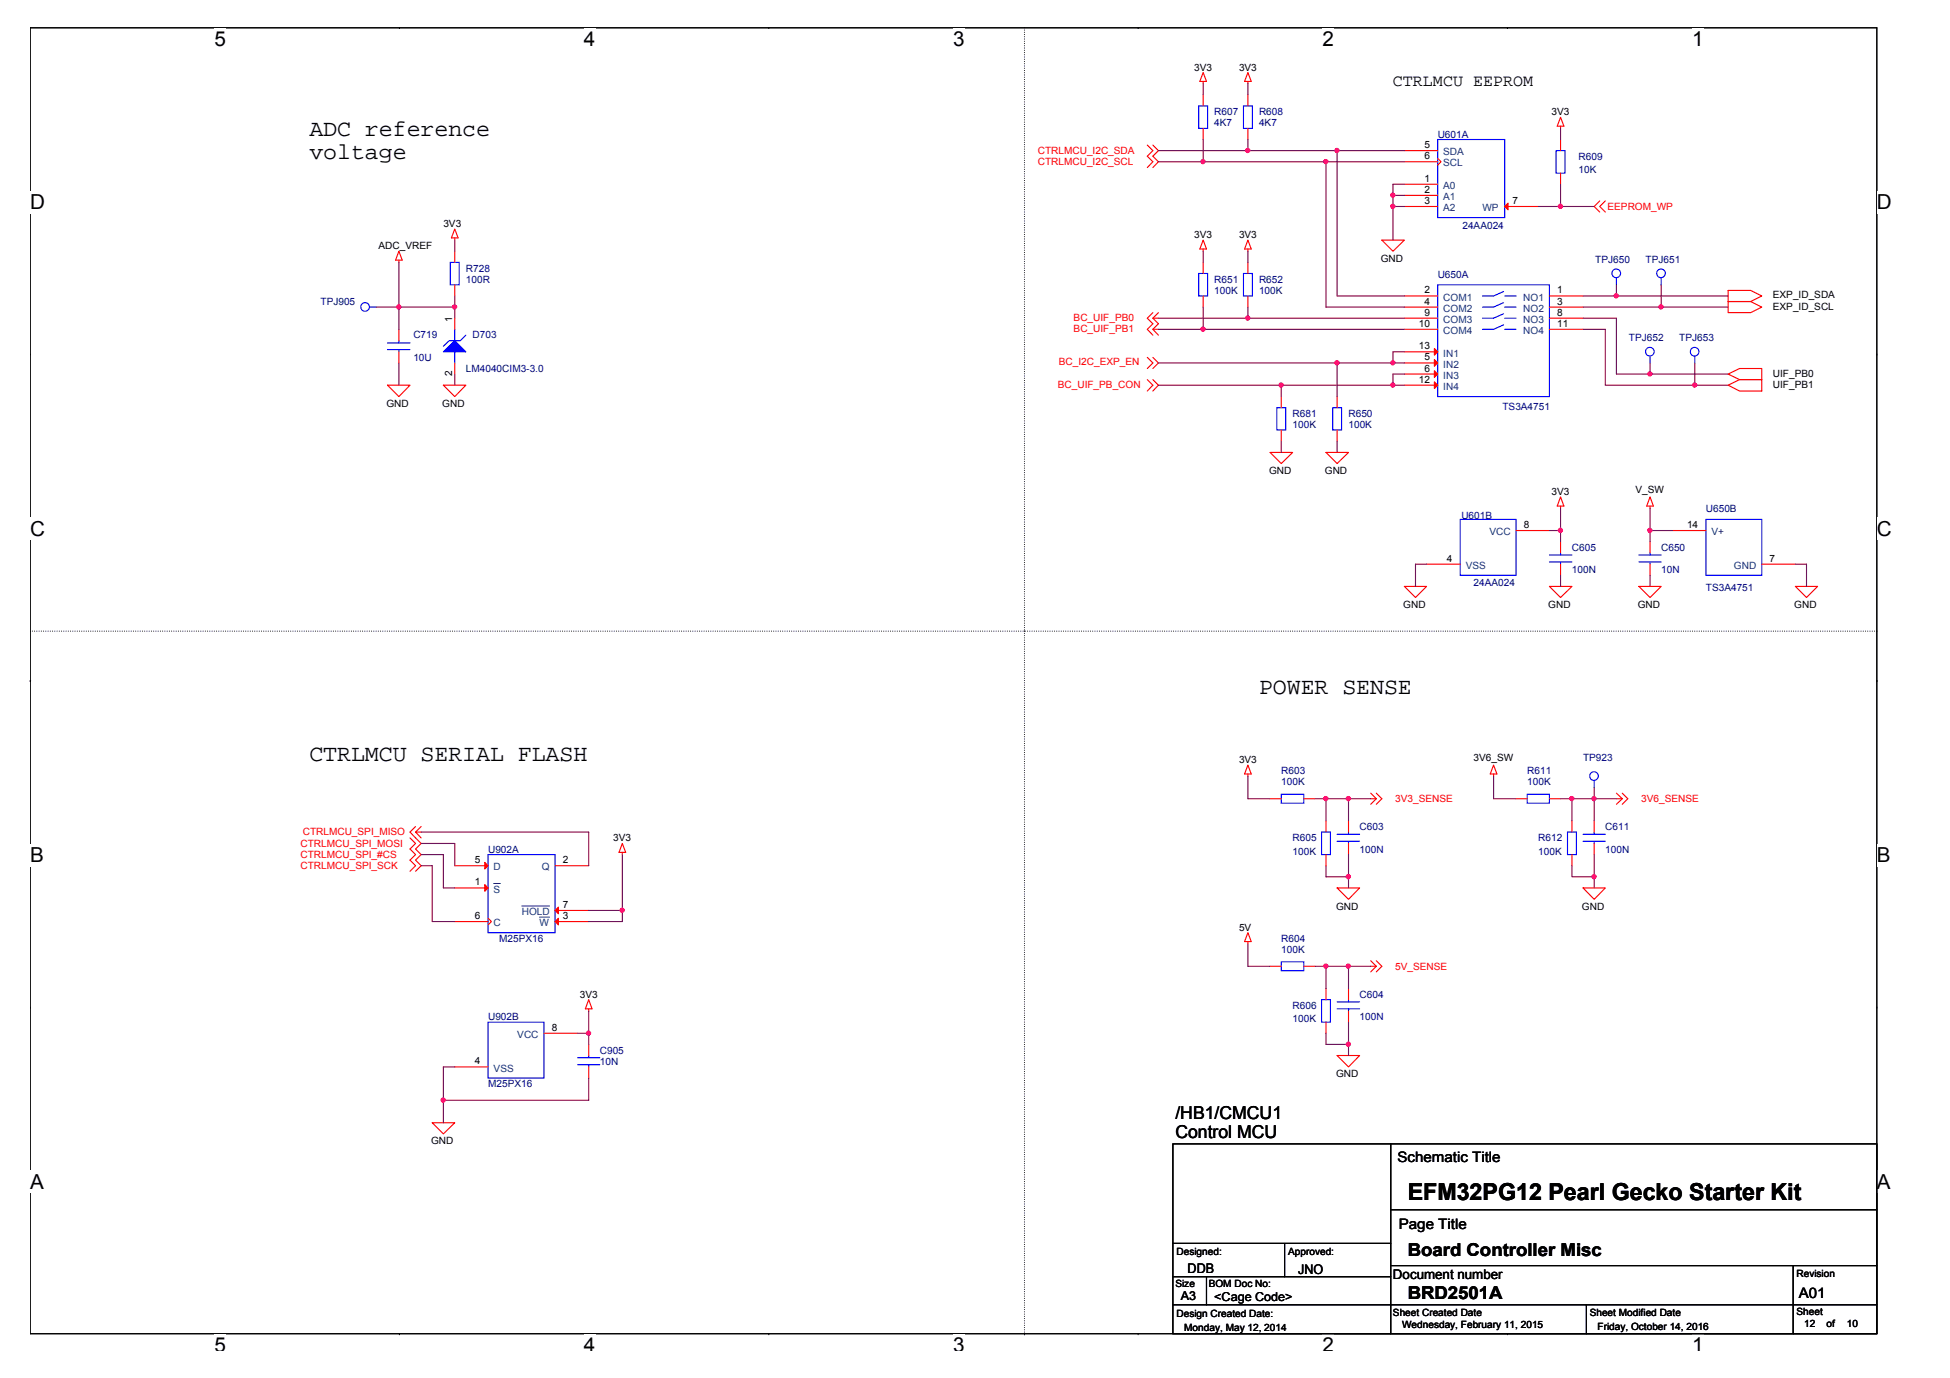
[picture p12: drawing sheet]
<svg xmlns="http://www.w3.org/2000/svg" width="297mm" height="210mm" viewBox="0 0 297 210" stroke-linecap="round" stroke-linejoin="round" font-family="sans-serif">
<path d="M4.6 4.2h281.3v199h-281.3z" fill="none" stroke="#000" stroke-width=".17"/>
<g fill="#fff">
<path d="M32.7 4.2h1.7v3.5h-1.7z"/>
<path d="M32.7 203.2h1.7v2.5h-1.7z"/>
</g>
<path d="M60.8 4.2h.1M60.8 203.2h.1" fill="none" stroke="#000" stroke-width=".17"/>
<g fill="#fff">
<path d="M89 4.2h1.7v3.5h-1.7z"/>
<path d="M89 203.2h1.7v2.5h-1.7z"/>
</g>
<path d="M117.1 4.2h.1M117.1 203.2h.1" fill="none" stroke="#000" stroke-width=".17"/>
<g fill="#fff">
<path d="M145.2 4.2h1.8v3.5h-1.8z"/>
<path d="M145.2 203.2h1.8v2.5h-1.8z"/>
</g>
<path d="M173.4 4.2h.1M173.4 203.2h.1" fill="none" stroke="#000" stroke-width=".17"/>
<g fill="#fff">
<path d="M201.5 4.2h1.7v3.5h-1.7z"/>
<path d="M201.5 203.2h1.7v2.5h-1.7z"/>
</g>
<path d="M229.6 4.2h.1M229.6 203.2h.1" fill="none" stroke="#000" stroke-width=".17"/>
<g fill="#fff">
<path d="M257.7 4.2h1.8v3.5h-1.8z"/>
<path d="M257.7 203.2h1.8v2.5h-1.8z"/>
<path d="M4.6 29.1h2.2v3.5h-2.2z"/>
<path d="M285.9 29.1h2.2v3.5h-2.2z"/>
<path d="M4.6 78.8h2.2v3.5h-2.2z"/>
<path d="M285.9 78.8h2.2v3.5h-2.2z"/>
</g>
<path d="M4.6 53.9h.1M285.9 53.9h.1" fill="none" stroke="#000" stroke-width=".17"/>
<g fill="#fff">
<path d="M4.6 128.5h2.1v3.5h-2.1z"/>
<path d="M285.9 128.5h2.1v3.5h-2.1z"/>
</g>
<path d="M4.6 103.7h.1M285.9 103.7h.1" fill="none" stroke="#000" stroke-width=".17"/>
<path d="M4.6 103.7h.1M285.9 103.7h.1" fill="none" stroke="#000" stroke-width=".15"/>
<g fill="#fff">
<path d="M4.6 178.3h2.1v3.4h-2.1z"/>
<path d="M285.9 178.3h2.1v3.4h-2.1z"/>
</g>
<g fill="none" stroke="#000" stroke-width=".17">
<path d="M4.6 153.4h.1M285.9 153.4h.1M178.7 174.2h107.2v29h-107.2zM211.9 174.2v29M178.7 194.5h33.2M178.7 189.4h33.2M178.7 198.8h107.2M183.8 194.5v4.3M195.7 189.4v5.1M211.9 184.3h74M211.9 192.8h74M241.7 198.8v4.4"/>
<path d="M273.1 192.8v10.4"/>
</g>
<path d="M156.1 4.2v91.9M4.6 96.1h281.3M156.1 96.1h.1M156.1 96.1v107.2M285.9 96.1h.1M156.1 203.3h.1" fill="none" stroke="#000" stroke-width=".17" stroke-dasharray="0 .3"/>
<g fill="none" stroke="#f00" stroke-width=".17">
<path d="M183.3 11l.5 1.4h-1zM183.3 12.4v.3M190.1 12.4v.3M190.1 11l.5 1.4h-1zM237.7 19.2v.4M237.7 17.9l.5 1.3h-1zM60.8 38.3l.5 1.3h-1zM60.8 39.6v.4M69.3 34.9l.5 1.3h-1zM69.3 36.2v.4M174.8 22.1l.8 .8-.8 .9 .8 .8-.8 .9M175.6 22.1l.9 .8-.9 .9 .9 .8-.9 .9"/>
<path d="M183.3 36.6l.5 1.3h-1zM183.3 37.9v.4M190.1 37.9v.4M190.1 36.6l.5 1.3h-1zM210.5 36.6h3.4l-1.7 1.7zM237.7 26.4v1.7M237.7 21.3v1.6M243.7 30.6l-.9 .9 .9 .8M244.5 30.6l-.8 .9 .8 .8M59 58.7h3.5l-1.7 1.7zM67.5 58.7h3.5l-1.7 1.7zM174.8 54.4l.8 .9-.8 .8"/>
<path d="M174.8 57.8l.8 .9-.8 .9M175.6 48.5l.9 .8-.9 .9M175.6 50.2l.9 .9M175.6 47.6l-.8 .9 .8 .8-.8 .9 .8 .9M175.6 54.4l.9 .9-.9 .8M175.6 48.5h.9M175.6 50.2h.9M175.6 57.8l.9 .9-.9 .9M176.5 47.6l-.9 .9M213.9 45.1h5.1M213.9 46.8h5.1M213.9 48.5h5.1"/>
<path d="M213.9 50.2h5.1M236 46.8h5.1M236 48.5h5.1M236 50.2h5.1M236 45.1h5.1M263.2 44.2h3.5l1.7 .9-1.7 .8h-3.5zM263.2 45.9h3.5l1.7 .9-1.7 .8h-3.5zM263.2 57l1.8-.9h3.4v1.7h-3.4zM263.2 58.7l1.8-.9h3.4v1.8h-3.4zM193.5 68.9h3.4l-1.7 1.7zM195.2 65.5v1.7M195.2 60.4v1.7"/>
<path d="M202 68.9h3.4l-1.7 1.7zM237.7 77.1v.3M237.7 75.7l.5 1.4h-1zM251.3 77.1v.3M251.3 75.7l.6 1.4h-1.1zM213.9 89.3h3.4l-1.7 1.7zM236 89.3h3.5l-1.8 1.7zM237.7 82.5v1.7M237.7 85.9v1.7M249.7 89.3h3.3l-1.7 1.7zM273.5 89.3h3.4l-1.7 1.7zM190.1 117.9v.3"/>
<path d="M190.1 116.5l.5 1.4h-1zM227.5 116.5l.5 1.4h-1zM227.5 117.9v.3M62.5 127.6l.8 .9-.8 .8 .8 .9-.8 .8 .8 .9-.8 .8M63.3 125.9l-.8 .8 1.6 1.8-.8 .8 .8 .9-.8 .8 .8 .9-.8 .8M63.3 126.7h.8M63.3 126.7l.8 .9M64.1 125.9l-.8 .8M94.8 128.5l.5 1.3h-1zM94.8 129.8v.4M203.7 135.3h3.4l-1.7 1.7zM205.4 125.1v1.6"/>
<path d="M205.4 128.5v1.7M208.8 120.8l.8 .9M208.8 121.7h.8M209.6 121.7l-.8 .8M209.6 120.8l.9 .9-.9 .8M241.1 135.3h3.4l-1.7 1.7zM246.2 120.8l.9 .9M246.2 121.7h.9M247.1 121.7l-.9 .8M247.1 120.8l.9 .9-.9 .8M82.9 157.4h5.1M89.7 153.7v.3"/>
<path d="M89.7 152.3l.5 1.4h-1zM190.1 143.4v.4M190.1 142.1l.5 1.3h-1zM208.8 146.3l.8 .9M208.8 147.2h.8M209.6 147.2l-.8 .8M209.6 146.3l.9 .9-.9 .8M65.8 171h3.5l-1.8 1.7zM69.3 162.5h5.1M203.7 160.8h3.4l-1.7 1.7z"/>
</g>
<g fill="none" stroke="#00f" stroke-width=".17">
<path d="M237 22.9h1.4v3.5h-1.4zM219 43.4h17v17h-17zM229 44.4l-1.5 .7h-1.7M229 46.1l-1.5 .7h-1.7M229 47.8l-1.5 .7h-1.7M229 49.5l-1.5 .7h-1.7M229.2 45.1h1.7M229.2 46.8h1.7M229.2 48.5h1.7M229.2 50.2h1.7M194.5 62.1h1.3v3.4h-1.3zM236 84.5h3.5"/>
<path d="M236 85.6h3.5M237.7 85.6v.3M237.7 84.2v.3M203.7 127.1h3.4M203.7 128.1h3.4M205.4 128.1v.4M205.4 126.7v.4M74.4 155.7h8.5v8.5h-8.5z"/>
</g>
<path d="M218.5 53.1l.5 .5-.5 .5z" fill="#f00"/>
<path d="M213.9 53.6h5.1M218.5 53.1l.5 .5-.5 .5z" fill="none" stroke="#f00" stroke-width=".17"/>
<path d="M218.5 54.8l.5 .5-.5 .5z" fill="#f00"/>
<path d="M213.9 55.3h5.1M218.5 54.8l.5 .5-.5 .5z" fill="none" stroke="#f00" stroke-width=".17"/>
<path d="M218.5 56.5l.5 .5-.5 .5z" fill="#f00"/>
<path d="M213.9 57h5.1M218.5 56.5l.5 .5-.5 .5z" fill="none" stroke="#f00" stroke-width=".17"/>
<path d="M218.5 58.2l.5 .5-.5 .5z" fill="#f00"/>
<path d="M213.9 58.7h5.1M218.5 58.2l.5 .5-.5 .5z" fill="none" stroke="#f00" stroke-width=".17"/>
<path d="M67.5 53.6l1.8-1.7 1.7 1.7z" fill="#00f"/>
<path d="M67.5 53.6l1.8-1.7 1.7 1.7zM69.3 53.6v1.7M69.3 50.2v1.7M71 51.1l-.9 .8h-1.7l-.9 .8M74.4 130.2h10.2v11.9h-10.2z" fill="none" stroke="#00f" stroke-width=".17"/>
<path d="M69.3 55.3v1.7M69.3 48.5v1.7" fill="none" stroke="#f00" stroke-width=".17"/>
<path d="M73.8 131.4l.6 .5-.6 .5z" fill="#f00"/>
<path d="M69.3 131.9h5.1M73.8 131.4l.6 .5-.6 .5zM74.4 139.9l.5 .5-.5 .5M69.3 140.4h5.1" fill="none" stroke="#f00" stroke-width=".17"/>
<path d="M85.1 138.2v1l-.5-.5z" fill="#f00"/>
<path d="M84.6 138.7h5.1M84.6 131.9h5.1M85.1 138.2v1l-.5-.5z" fill="none" stroke="#f00" stroke-width=".17"/>
<path d="M79.5 138h4.2" fill="none" stroke="#004080" stroke-width=".15"/>
<path d="M85.1 139.9v1l-.5-.5z" fill="#f00"/>
<path d="M85.1 139.9v1l-.5-.5zM84.6 140.4h5.1" fill="none" stroke="#f00" stroke-width=".17"/>
<path d="M82.2 139.7h1.5" fill="none" stroke="#004080" stroke-width=".15"/>
<path d="M73.8 134.7l.6 .6-.6 .5z" fill="#f00"/>
<g fill="none" stroke="#f00" stroke-width=".17">
<path d="M183.3 19.6v1.7M183.3 14.4v1.7M213.9 22.9h5.1M213.9 24.6h5.1M219 24.1l.5 .5-.5 .5M57.3 46.8h.1M246.2 43.4h.1M253 43.4h.1M254.7 80.8h5.2M268.4 85.9h5.1M69.3 135.3h5.1M73.8 134.7l.6 .6-.6 .5z"/>
<path d="M242.8 125.1v1.6M242.8 128.5v1.7"/>
</g>
<path d="M75.2 134.6h1" fill="none" stroke="#004080" stroke-width=".15"/>
<g fill="none" stroke="#00f" stroke-width=".17">
<path d="M182.6 16.1h1.4v3.5h-1.4zM219 21.3h10.2v11.8h-10.2zM56.3 46.8h1M246.2 42.3v1.1M253 42.3v1.1M259.9 79.1h8.5v8.5h-8.5zM241.1 127.1h3.4M241.1 128.1h3.4M242.8 128.1v.4M242.8 126.7v.4"/>
<circle cx="55.6" cy="46.8" r=".66"/>
<circle cx="246.2" cy="41.6" r=".66"/>
<circle cx="253" cy="41.6" r=".66"/>
</g>
<path d="M229.2 31.5l.5-.6v1.1z" fill="#f00"/>
<g fill="none" stroke="#f00" stroke-width=".17">
<path d="M190.1 19.6v1.7M190.1 14.4v1.7M69.3 38.3v1.7M183.3 40v1.7M190.1 40v1.7M213.9 28.1h5.1M213.9 29.8h5.1M213.9 31.5h5.1M229.2 31.5l.5-.6v1.1zM229.2 31.5h5.1M60.8 50.2v1.7M60.8 53.6v1.7"/>
<path d="M69.3 43.4v1.7M183.3 45.1v1.7M190.1 45.1v1.7M251.3 55.3h.1M258.2 55.3h.1M203.7 65.5v1.7M203.7 60.4v1.7M217.3 85.9h5.1M230.9 80.8h5.1M251.3 82.5v1.7M251.3 85.9v1.7M242.8 120h.1"/>
<path d="M193.5 121.7h1.7M198.6 121.7h1.7M202 125.1v1.6M202 130.2v1.7M230.9 121.7h1.7M236 121.7h1.7M239.5 125.1v1.6M239.5 130.2v1.7M89.7 159.1v1.7M193.5 147.2h1.7M198.6 147.2h1.7M202 150.6v1.7"/>
<path d="M202 155.7v1.7M205.4 150.6v1.7M205.4 154v1.7M89.7 162.5v1.7"/>
</g>
<g fill="none" stroke="#00f" stroke-width=".17">
<path d="M189.4 16.1h1.4v3.5h-1.4zM68.6 40h1.3v3.4h-1.3zM59 52.2h3.5M59 53.3h3.5M60.8 53.3v.3M60.8 51.9v.3M182.6 41.7h1.4v3.4h-1.4zM189.4 41.7h1.4v3.4h-1.4zM251.3 54.3v1M258.2 54.3v1M203 62.1h1.4v3.4h-1.4zM222.4 79.1h8.5v8.5h-8.5z"/>
<path d="M249.7 84.5h3.3M249.7 85.6h3.3M251.3 85.6v.3M251.3 84.2v.3M242.8 118.9v1.1M195.2 121h3.4v1.3h-3.4zM201.3 126.7h1.4v3.5h-1.4zM232.6 121h3.4v1.3h-3.4zM238.8 126.7h1.3v3.5h-1.3zM195.2 146.5h3.4v1.4h-3.4zM201.3 152.3h1.4v3.4h-1.4zM203.7 152.6h3.4"/>
<path d="M203.7 153.7h3.4M205.4 153.7v.3M205.4 152.3v.3M88 161.1h3.4M88 162.2h3.4M89.7 162.2v.3M89.7 160.8v.3"/>
<circle cx="251.3" cy="53.6" r=".66"/>
<circle cx="258.1" cy="53.6" r=".66"/>
<circle cx="242.8" cy="118.2" r=".66"/>
</g>
<path d="M200.3 147.2h1.7" fill="none" stroke="#800040" stroke-width=".17"/>
<circle cx="202" cy="147.2" r=".32" fill="#f0f"/>
<circle cx="202" cy="147.2" r=".32" fill="none" stroke="#f0f" stroke-width=".17"/>
<path d="M190.1 143.8v3.4M205.4 147.2h3.4" fill="none" stroke="#800040" stroke-width=".17"/>
<circle cx="205.4" cy="147.2" r=".32" fill="#f0f"/>
<circle cx="205.4" cy="147.2" r=".32" fill="none" stroke="#f0f" stroke-width=".17"/>
<path d="M202 147.2h3.4v3.4M202 159.1h3.4v1.7" fill="none" stroke="#800040" stroke-width=".17"/>
<circle cx="205.4" cy="159.1" r=".32" fill="#f0f"/>
<circle cx="205.4" cy="159.1" r=".32" fill="none" stroke="#f0f" stroke-width=".17"/>
<path d="M190.1 118.2v3.5M200.3 121.7h1.7M208.8 121.7h-3.4v3.4M202 147.2v3.4M202 157.4v1.7M205.4 155.7v3.4" fill="none" stroke="#800040" stroke-width=".17"/>
<circle cx="205.4" cy="121.6" r=".32" fill="#f0f"/>
<circle cx="205.4" cy="121.6" r=".32" fill="none" stroke="#f0f" stroke-width=".17"/>
<path d="M205.4 133.6v1.7" fill="none" stroke="#800040" stroke-width=".17"/>
<circle cx="205.4" cy="133.5" r=".32" fill="#f0f"/>
<circle cx="205.4" cy="133.5" r=".32" fill="none" stroke="#f0f" stroke-width=".17"/>
<path d="M202 121.7h3.4" fill="none" stroke="#800040" stroke-width=".17"/>
<circle cx="202" cy="121.6" r=".32" fill="#f0f"/>
<circle cx="202" cy="121.6" r=".32" fill="none" stroke="#f0f" stroke-width=".17"/>
<path d="M212.2 29.8h1.7M212.2 31.5v5.1M190.1 121.7h3.4M202 121.7v3.4M205.4 130.2v3.4h-3.4v-1.7" fill="none" stroke="#800040" stroke-width=".17"/>
<circle cx="212.2" cy="31.4" r=".32" fill="#f0f"/>
<circle cx="212.2" cy="31.4" r=".32" fill="none" stroke="#f0f" stroke-width=".17"/>
<path d="M212.2 29.8v1.7h1.7M237.7 28.1v3.4h5.1M217.3 85.9h-1.7v3.4" fill="none" stroke="#800040" stroke-width=".17"/>
<circle cx="237.7" cy="31.4" r=".32" fill="#f0f"/>
<circle cx="237.7" cy="31.4" r=".32" fill="none" stroke="#f0f" stroke-width=".17"/>
<path d="M237.7 19.6v1.7M237.7 77.4v3.4" fill="none" stroke="#800040" stroke-width=".17"/>
<circle cx="237.7" cy="80.8" r=".32" fill="#f0f"/>
<circle cx="237.7" cy="80.8" r=".32" fill="none" stroke="#f0f" stroke-width=".17"/>
<path d="M183.3 12.7v1.7M190.1 12.7v1.7M183.3 21.3v3.3M190.1 21.3v1.6h-13.6M236 80.8h1.7" fill="none" stroke="#800040" stroke-width=".17"/>
<circle cx="190.1" cy="22.9" r=".32" fill="#f0f"/>
<circle cx="190.1" cy="22.9" r=".32" fill="none" stroke="#f0f" stroke-width=".17"/>
<path d="M176.5 24.6h6.8" fill="none" stroke="#800040" stroke-width=".17"/>
<circle cx="183.3" cy="24.6" r=".32" fill="#f0f"/>
<circle cx="183.3" cy="24.6" r=".32" fill="none" stroke="#f0f" stroke-width=".17"/>
<path d="M213.9 28.1h-1.7v1.7" fill="none" stroke="#800040" stroke-width=".17"/>
<circle cx="212.2" cy="29.7" r=".32" fill="#f0f"/>
<circle cx="212.2" cy="29.7" r=".32" fill="none" stroke="#f0f" stroke-width=".17"/>
<path d="M64.1 126.7h25.6v5.2M64.1 131.9h1.7M64.1 128.5h5.2v3.4M64.1 130.2h3.4v5.1h1.8M89.7 138.7h5.1v1.7h-5.1M89.7 164.2v3.4" fill="none" stroke="#800040" stroke-width=".17"/>
<circle cx="94.8" cy="138.7" r=".32" fill="#f0f"/>
<circle cx="94.8" cy="138.7" r=".32" fill="none" stroke="#f0f" stroke-width=".17"/>
<path d="M65.8 131.9v8.5h3.5M94.8 130.2v8.5M88 157.4h1.7M67.5 162.5h1.8" fill="none" stroke="#800040" stroke-width=".17"/>
<circle cx="89.7" cy="157.4" r=".32" fill="#f0f"/>
<circle cx="89.7" cy="157.4" r=".32" fill="none" stroke="#f0f" stroke-width=".17"/>
<path d="M89.7 154v5.1M67.5 167.6h22.2M67.5 167.6v3.4M67.5 162.5v5.1" fill="none" stroke="#800040" stroke-width=".17"/>
<circle cx="67.5" cy="167.6" r=".32" fill="#f0f"/>
<circle cx="67.5" cy="167.6" r=".32" fill="none" stroke="#f0f" stroke-width=".17"/>
<path d="M60.8 40v6.8M190.1 147.2h3.4" fill="none" stroke="#800040" stroke-width=".17"/>
<circle cx="60.7" cy="46.8" r=".32" fill="#f0f"/>
<circle cx="60.7" cy="46.8" r=".32" fill="none" stroke="#f0f" stroke-width=".17"/>
<path d="M69.3 36.6v1.7M69.3 46.8v1.7" fill="none" stroke="#800040" stroke-width=".17"/>
<circle cx="69.2" cy="46.8" r=".32" fill="#f0f"/>
<circle cx="69.2" cy="46.8" r=".32" fill="none" stroke="#f0f" stroke-width=".17"/>
<path d="M57.3 46.8h3.5M60.8 46.8v3.4M60.8 55.3v3.4M69.3 45.1v1.7h-8.5M69.3 57v1.7M237.7 121.7h1.8" fill="none" stroke="#800040" stroke-width=".17"/>
<circle cx="239.4" cy="121.6" r=".32" fill="#f0f"/>
<circle cx="239.4" cy="121.6" r=".32" fill="none" stroke="#f0f" stroke-width=".17"/>
<path d="M242.8 133.6v1.7M242.8 121.7v3.4" fill="none" stroke="#800040" stroke-width=".17"/>
<circle cx="242.8" cy="121.6" r=".32" fill="#f0f"/>
<circle cx="242.8" cy="121.6" r=".32" fill="none" stroke="#f0f" stroke-width=".17"/>
<path d="M227.5 118.2v3.5h3.4M239.5 121.7h3.3M242.8 130.2v3.4" fill="none" stroke="#800040" stroke-width=".17"/>
<circle cx="242.8" cy="133.5" r=".32" fill="#f0f"/>
<circle cx="242.8" cy="133.5" r=".32" fill="none" stroke="#f0f" stroke-width=".17"/>
<path d="M213.9 24.6h-11.9v22.2M242.8 120v1.7h3.4M239.5 131.9v1.7h3.3M239.5 121.7v3.4" fill="none" stroke="#800040" stroke-width=".17"/>
<circle cx="202" cy="24.6" r=".32" fill="#f0f"/>
<circle cx="202" cy="24.6" r=".32" fill="none" stroke="#f0f" stroke-width=".17"/>
<path d="M203.7 22.9v22.2" fill="none" stroke="#800040" stroke-width=".17"/>
<circle cx="203.7" cy="22.9" r=".32" fill="#f0f"/>
<circle cx="203.7" cy="22.9" r=".32" fill="none" stroke="#f0f" stroke-width=".17"/>
<path d="M203.7 22.9h10.2M202 46.8h11.9M203.7 45.1h10.2M246.2 43.4v1.7h17" fill="none" stroke="#800040" stroke-width=".17"/>
<circle cx="246.2" cy="45.1" r=".32" fill="#f0f"/>
<circle cx="246.2" cy="45.1" r=".32" fill="none" stroke="#f0f" stroke-width=".17"/>
<path d="M176.5 55.3h27.2M253 43.4v3.4h10.2" fill="none" stroke="#800040" stroke-width=".17"/>
<circle cx="203.7" cy="55.3" r=".32" fill="#f0f"/>
<circle cx="203.7" cy="55.3" r=".32" fill="none" stroke="#f0f" stroke-width=".17"/>
<path d="M241.1 46.8h11.9M241.1 45.1h5.1" fill="none" stroke="#800040" stroke-width=".17"/>
<circle cx="253" cy="46.8" r=".32" fill="#f0f"/>
<circle cx="253" cy="46.8" r=".32" fill="none" stroke="#f0f" stroke-width=".17"/>
<path d="M213.9 53.6h-1.7v1.7" fill="none" stroke="#800040" stroke-width=".17"/>
<circle cx="212.2" cy="55.3" r=".32" fill="#f0f"/>
<circle cx="212.2" cy="55.3" r=".32" fill="none" stroke="#f0f" stroke-width=".17"/>
<path d="M203.7 55.3v5.1M212.2 55.3h1.7M213.9 57h-1.7v1.7h1.7M241.1 48.5h5.1M241.1 50.2h3.4v8.5h13.7M195.2 67.2v1.7M203.7 67.2v1.7M251.3 87.6v1.7M254.7 80.8h-3.4v1.7M273.5 85.9h1.7v3.4" fill="none" stroke="#800040" stroke-width=".17"/>
<circle cx="258.1" cy="58.6" r=".32" fill="#f0f"/>
<circle cx="258.1" cy="58.6" r=".32" fill="none" stroke="#f0f" stroke-width=".17"/>
<path d="M246.2 48.5v8.5h5.1" fill="none" stroke="#800040" stroke-width=".17"/>
<circle cx="251.3" cy="57" r=".32" fill="#f0f"/>
<circle cx="251.3" cy="57" r=".32" fill="none" stroke="#f0f" stroke-width=".17"/>
<path d="M176.5 48.5h13.6" fill="none" stroke="#800040" stroke-width=".17"/>
<circle cx="190.1" cy="48.4" r=".32" fill="#f0f"/>
<circle cx="190.1" cy="48.4" r=".32" fill="none" stroke="#f0f" stroke-width=".17"/>
<path d="M176.5 50.2h6.8" fill="none" stroke="#800040" stroke-width=".17"/>
<circle cx="183.3" cy="50.1" r=".32" fill="#f0f"/>
<circle cx="183.3" cy="50.1" r=".32" fill="none" stroke="#f0f" stroke-width=".17"/>
<path d="M176.5 58.7h18.7" fill="none" stroke="#800040" stroke-width=".17"/>
<circle cx="195.1" cy="58.6" r=".32" fill="#f0f"/>
<circle cx="195.1" cy="58.6" r=".32" fill="none" stroke="#f0f" stroke-width=".17"/>
<path d="M203.7 55.3h8.5M212.2 58.7h-17v1.7" fill="none" stroke="#800040" stroke-width=".17"/>
<circle cx="212.2" cy="58.6" r=".32" fill="#f0f"/>
<circle cx="212.2" cy="58.6" r=".32" fill="none" stroke="#f0f" stroke-width=".17"/>
<path d="M183.3 24.6h18.7M183.3 38.3v1.7M190.1 38.3v1.7M190.1 22.9h13.6M183.3 46.8v3.4h30.6M190.1 46.8v1.7h23.8M251.3 77.4v3.4" fill="none" stroke="#800040" stroke-width=".17"/>
<circle cx="251.3" cy="80.8" r=".32" fill="#f0f"/>
<circle cx="251.3" cy="80.8" r=".32" fill="none" stroke="#f0f" stroke-width=".17"/>
<path d="M234.3 31.5h3.4M251.3 55.3v1.7h11.9M258.2 55.3v3.4h5M237.7 80.8v1.7M237.7 87.6v1.7" fill="none" stroke="#800040" stroke-width=".17"/>
<circle cx="202" cy="147.2" r=".32" fill="#f0f"/>
<circle cx="202" cy="147.2" r=".32" fill="none" stroke="#f0f" stroke-width=".17"/>
<circle cx="205.4" cy="147.2" r=".32" fill="#f0f"/>
<circle cx="205.4" cy="147.2" r=".32" fill="none" stroke="#f0f" stroke-width=".17"/>
<circle cx="205.4" cy="159.1" r=".32" fill="#f0f"/>
<circle cx="205.4" cy="159.1" r=".32" fill="none" stroke="#f0f" stroke-width=".17"/>
<circle cx="205.4" cy="121.6" r=".32" fill="#f0f"/>
<circle cx="205.4" cy="121.6" r=".32" fill="none" stroke="#f0f" stroke-width=".17"/>
<circle cx="205.4" cy="133.5" r=".32" fill="#f0f"/>
<circle cx="205.4" cy="133.5" r=".32" fill="none" stroke="#f0f" stroke-width=".17"/>
<circle cx="202" cy="121.6" r=".32" fill="#f0f"/>
<circle cx="202" cy="121.6" r=".32" fill="none" stroke="#f0f" stroke-width=".17"/>
<circle cx="212.2" cy="31.4" r=".32" fill="#f0f"/>
<circle cx="212.2" cy="31.4" r=".32" fill="none" stroke="#f0f" stroke-width=".17"/>
<circle cx="237.7" cy="31.4" r=".32" fill="#f0f"/>
<circle cx="237.7" cy="31.4" r=".32" fill="none" stroke="#f0f" stroke-width=".17"/>
<circle cx="237.7" cy="80.8" r=".32" fill="#f0f"/>
<circle cx="237.7" cy="80.8" r=".32" fill="none" stroke="#f0f" stroke-width=".17"/>
<circle cx="190.1" cy="22.9" r=".32" fill="#f0f"/>
<circle cx="190.1" cy="22.9" r=".32" fill="none" stroke="#f0f" stroke-width=".17"/>
<circle cx="183.3" cy="24.6" r=".32" fill="#f0f"/>
<circle cx="183.3" cy="24.6" r=".32" fill="none" stroke="#f0f" stroke-width=".17"/>
<circle cx="212.2" cy="29.7" r=".32" fill="#f0f"/>
<circle cx="212.2" cy="29.7" r=".32" fill="none" stroke="#f0f" stroke-width=".17"/>
<circle cx="94.8" cy="138.7" r=".32" fill="#f0f"/>
<circle cx="94.8" cy="138.7" r=".32" fill="none" stroke="#f0f" stroke-width=".17"/>
<circle cx="89.7" cy="157.4" r=".32" fill="#f0f"/>
<circle cx="89.7" cy="157.4" r=".32" fill="none" stroke="#f0f" stroke-width=".17"/>
<circle cx="67.5" cy="167.6" r=".32" fill="#f0f"/>
<circle cx="67.5" cy="167.6" r=".32" fill="none" stroke="#f0f" stroke-width=".17"/>
<circle cx="60.7" cy="46.8" r=".32" fill="#f0f"/>
<circle cx="60.7" cy="46.8" r=".32" fill="none" stroke="#f0f" stroke-width=".17"/>
<circle cx="69.2" cy="46.8" r=".32" fill="#f0f"/>
<circle cx="69.2" cy="46.8" r=".32" fill="none" stroke="#f0f" stroke-width=".17"/>
<circle cx="239.4" cy="121.6" r=".32" fill="#f0f"/>
<circle cx="239.4" cy="121.6" r=".32" fill="none" stroke="#f0f" stroke-width=".17"/>
<circle cx="242.8" cy="121.6" r=".32" fill="#f0f"/>
<circle cx="242.8" cy="121.6" r=".32" fill="none" stroke="#f0f" stroke-width=".17"/>
<circle cx="242.8" cy="133.5" r=".32" fill="#f0f"/>
<circle cx="242.8" cy="133.5" r=".32" fill="none" stroke="#f0f" stroke-width=".17"/>
<circle cx="202" cy="24.6" r=".32" fill="#f0f"/>
<circle cx="202" cy="24.6" r=".32" fill="none" stroke="#f0f" stroke-width=".17"/>
<circle cx="203.7" cy="22.9" r=".32" fill="#f0f"/>
<circle cx="203.7" cy="22.9" r=".32" fill="none" stroke="#f0f" stroke-width=".17"/>
<circle cx="246.2" cy="45.1" r=".32" fill="#f0f"/>
<circle cx="246.2" cy="45.1" r=".32" fill="none" stroke="#f0f" stroke-width=".17"/>
<circle cx="203.7" cy="55.3" r=".32" fill="#f0f"/>
<circle cx="203.7" cy="55.3" r=".32" fill="none" stroke="#f0f" stroke-width=".17"/>
<circle cx="253" cy="46.8" r=".32" fill="#f0f"/>
<circle cx="253" cy="46.8" r=".32" fill="none" stroke="#f0f" stroke-width=".17"/>
<circle cx="212.2" cy="55.3" r=".32" fill="#f0f"/>
<circle cx="212.2" cy="55.3" r=".32" fill="none" stroke="#f0f" stroke-width=".17"/>
<circle cx="258.1" cy="58.6" r=".32" fill="#f0f"/>
<circle cx="258.1" cy="58.6" r=".32" fill="none" stroke="#f0f" stroke-width=".17"/>
<circle cx="251.3" cy="57" r=".32" fill="#f0f"/>
<circle cx="251.3" cy="57" r=".32" fill="none" stroke="#f0f" stroke-width=".17"/>
<circle cx="190.1" cy="48.4" r=".32" fill="#f0f"/>
<circle cx="190.1" cy="48.4" r=".32" fill="none" stroke="#f0f" stroke-width=".17"/>
<circle cx="183.3" cy="50.1" r=".32" fill="#f0f"/>
<circle cx="183.3" cy="50.1" r=".32" fill="none" stroke="#f0f" stroke-width=".17"/>
<circle cx="195.1" cy="58.6" r=".32" fill="#f0f"/>
<circle cx="195.1" cy="58.6" r=".32" fill="none" stroke="#f0f" stroke-width=".17"/>
<circle cx="212.2" cy="58.6" r=".32" fill="#f0f"/>
<circle cx="212.2" cy="58.6" r=".32" fill="none" stroke="#f0f" stroke-width=".17"/>
<circle cx="251.3" cy="80.8" r=".32" fill="#f0f"/>
<circle cx="251.3" cy="80.8" r=".32" fill="none" stroke="#f0f" stroke-width=".17"/>
<g font-size="3.6">
<text x="47.1" y="20.7">ADC reference</text>
<text x="47.1" y="24.2">voltage</text>
<text x="191.8" y="105.7">POWER SENSE</text>
<text x="47.1" y="116">CTRLMCU SERIAL FLASH</text>
<text x="214.4" y="182.8">EFM32PG12 Pearl Gecko Starter Kit</text>
</g>
<g font-size="3.1">
<text x="32.7" y="7">5</text>
<text x="89" y="7">4</text>
<text x="145.2" y="7">3</text>
<text x="201.5" y="7">2</text>
<text x="257.7" y="7">1</text>
<text x="4.6" y="31.9">D</text>
<text x="285.9" y="31.9">D</text>
<text x="4.6" y="81.6">C</text>
<text x="285.9" y="81.6">C</text>
<text x="4.6" y="131.3">B</text>
<text x="285.9" y="131.3">B</text>
<text x="4.6" y="181.1">A</text>
<text x="285.9" y="181.1">A</text>
<text x="32.7" y="206">5</text>
<text x="89" y="206">4</text>
<text x="145.2" y="206">3</text>
<text x="201.5" y="206">2</text>
<text x="257.7" y="206">1</text>
</g>
<g font-size="2.7">
<text x="179" y="173.3">Control MCU</text>
<text x="179" y="170.4">/HB1/CMCU1</text>
<text x="214.4" y="191.3">Board Controller Misc</text>
<text x="214.4" y="197.9">BRD2501A</text>
</g>
<text font-size="2.5" x="212.2" y="13.1">CTRLMCU EEPROM</text>
<g font-size="2.2">
<text x="212.9" y="177">Schematic Title</text>
<text x="213.1" y="187.2">Page Title</text>
<text x="274" y="197.7">A01</text>
</g>
<g font-size="2">
<text x="180.9" y="193.8">DDB</text>
<text x="197.8" y="194">JNO</text>
<text x="212.2" y="194.9">Document number</text>
</g>
<g font-size="1.9">
<text x="179.9" y="198.1">A3</text>
<text x="185" y="198.2">&lt;Cage Code&gt;</text>
</g>
<g font-size="1.5">
<text x="181.9" y="10.8">3V3</text>
<text x="188.7" y="10.8">3V3</text>
<text x="236.4" y="17.5">3V3</text>
<text x="217" y="22.6">5</text>
<text x="217" y="24.3">6</text>
<text x="217" y="27.7">1</text>
<text x="217" y="29.4">2</text>
<text x="67.5" y="34.5">3V3</text>
<text x="217" y="31.1">3</text>
<text x="230.4" y="31.1">7</text>
<text x="57.7" y="38">ADC_VREF</text>
<text x="181.9" y="36.3">3V3</text>
<text x="188.7" y="36.3">3V3</text>
<text x="210.3" y="39.8">GND</text>
<text x="217" y="44.7">2</text>
<text x="217" y="46.4">4</text>
<text x="237.2" y="46.4">3</text>
<text x="237.2" y="44.7">1</text>
<text x="270.1" y="45.5">EXP_ID_SDA</text>
<text x="270.1" y="47.2">EXP_ID_SCL</text>
<text x="68.9" y="49" transform="rotate(-90 68.9 49)">1</text>
<text x="216.1" y="49.8">10</text>
<text x="216.1" y="53.2">13</text>
<text x="217" y="48.1">9</text>
<text x="237.2" y="48.1">8</text>
<text x="237.2" y="49.8">11</text>
<text x="68.9" y="57.3" transform="rotate(-90 68.9 57.3)">2</text>
<text x="216.1" y="58.3">12</text>
<text x="217" y="54.9">5</text>
<text x="217" y="56.6">6</text>
<text x="270.1" y="57.4">UIF_PB0</text>
<text x="270.1" y="59.1">UIF_PB1</text>
<text x="58.9" y="62">GND</text>
<text x="67.4" y="62">GND</text>
<text x="193.3" y="72.2">GND</text>
<text x="201.8" y="72.2">GND</text>
<text x="236.4" y="75.4">3V3</text>
<text x="249.1" y="75.1">V_SW</text>
<text x="232.1" y="80.4">8</text>
<text x="257" y="80.4">14</text>
<text x="220.4" y="85.6">4</text>
<text x="269.6" y="85.6">7</text>
<text x="213.8" y="92.6">GND</text>
<text x="235.9" y="92.6">GND</text>
<text x="249.5" y="92.6">GND</text>
<text x="273.3" y="92.6">GND</text>
<text x="188.7" y="116.2">3V3</text>
<text x="224.5" y="115.9">3V6_SW</text>
<text x="72.3" y="131.5">5</text>
<text x="85.7" y="131.5">2</text>
<text x="93.4" y="128.1">3V3</text>
<text x="72.3" y="134.9">1</text>
<text x="72.3" y="140">6</text>
<text x="85.7" y="138.3">7</text>
<text x="85.7" y="140">3</text>
<text x="188.7" y="141.8">5V</text>
<text x="203.5" y="138.6">GND</text>
<text x="241" y="138.6">GND</text>
<text x="88.3" y="152">3V3</text>
<text x="84" y="157">8</text>
<text x="72.3" y="162.1">4</text>
<text x="203.5" y="164.1">GND</text>
<text x="65.7" y="174.3">GND</text>
<text x="179.2" y="191.1">Designed:</text>
<text x="196.2" y="191.1">Approved:</text>
<text x="179" y="196">Size</text>
<text x="184.1" y="196">BOM Doc No:</text>
<text x="273.7" y="194.5">Revision</text>
<text x="179.2" y="200.7">Design Created Date:</text>
<text x="180.4" y="202.7">Monday, May 12, 2014</text>
<text x="212.2" y="200.5">Sheet Created Date</text>
<text x="213.6" y="202.4">Wednesday, February 11, 2015</text>
<text x="242.2" y="200.5">Sheet Modified Date</text>
<text x="243.3" y="202.5">Friday, October 14, 2016</text>
<text x="273.7" y="200.3">Sheet</text>
<text x="274.8" y="202.2">12</text>
<text x="278.2" y="202.2">of</text>
<text x="281.3" y="202.2">10</text>
</g>
<g font-size="1.5" fill="#000080">
<text x="185" y="17.5">R607</text>
<text x="191.8" y="17.5">R608</text>
<text x="185" y="19.3">4K7</text>
<text x="191.8" y="19.3">4K7</text>
<text x="219" y="21">U601A</text>
<text x="240.5" y="24.3">R609</text>
<text x="240.5" y="26.4">10K</text>
<text x="222.8" y="34.9">24AA024</text>
<text x="71" y="41.4">R728</text>
<text x="243" y="40">TPJ650</text>
<text x="250.7" y="40">TPJ651</text>
<text x="48.8" y="46.5">TPJ905</text>
<text x="71" y="43.1">100R</text>
<text x="185" y="43.1">R651</text>
<text x="185" y="44.8">100K</text>
<text x="191.8" y="43.1">R652</text>
<text x="191.8" y="44.8">100K</text>
<text x="219" y="42.4">U650A</text>
<text x="63" y="51.6">C719</text>
<text x="72" y="51.6">D703</text>
<text x="248.1" y="51.9">TPJ652</text>
<text x="255.8" y="51.9">TPJ653</text>
<text x="63" y="55">10U</text>
<text x="71" y="56.7">LM4040CIM3-3.0</text>
<text x="196.9" y="63.5">R681</text>
<text x="196.9" y="65.2">100K</text>
<text x="205.4" y="63.5">R650</text>
<text x="205.4" y="65.2">100K</text>
<text x="228.9" y="62.5">TS3A4751</text>
<text x="259.9" y="78">U650B</text>
<text x="222.6" y="79">U601B</text>
<text x="239.5" y="83.9">C605</text>
<text x="253" y="83.9">C650</text>
<text x="224.5" y="89.2">24AA024</text>
<text x="239.5" y="87.3">100N</text>
<text x="253" y="87.3">10N</text>
<text x="259.9" y="90">TS3A4751</text>
<text x="195.2" y="117.9">R603</text>
<text x="195.2" y="119.6">100K</text>
<text x="232.6" y="117.9">R611</text>
<text x="232.6" y="119.6">100K</text>
<text x="241.1" y="115.9">TP923</text>
<text x="74.4" y="129.9">U902A</text>
<text x="196.9" y="128.1">R605</text>
<text x="196.9" y="130.2">100K</text>
<text x="207.1" y="126.4">C603</text>
<text x="207.1" y="129.9">100N</text>
<text x="234.3" y="128.1">R612</text>
<text x="234.3" y="130.2">100K</text>
<text x="244.5" y="126.4">C611</text>
<text x="244.5" y="129.9">100N</text>
<text x="76" y="143.5">M25PX16</text>
<text x="195.2" y="143.5">R604</text>
<text x="195.2" y="145.2">100K</text>
<text x="74.4" y="155.4">U902B</text>
<text x="196.9" y="153.7">R606</text>
<text x="196.9" y="155.7">100K</text>
<text x="207.1" y="152">C604</text>
<text x="207.1" y="155.4">100N</text>
<text x="91.4" y="160.5">C905</text>
<text x="74.4" y="165.6">M25PX16</text>
<text x="91.4" y="162.2">10N</text>
</g>
<g font-size="1.5" fill="#f00">
<text x="158.1" y="23.5">CTRLMCU_I2C_SDA</text>
<text x="158.1" y="25.2">CTRLMCU_I2C_SCL</text>
<text x="244.9" y="32">EEPROM_WP</text>
<text x="163.5" y="48.9">BC_UIF_PB0</text>
<text x="163.5" y="50.5">BC_UIF_PB1</text>
<text x="161.1" y="59.1">BC_UIF_PB_CON</text>
<text x="161.3" y="55.7">BC_I2C_EXP_EN</text>
<text x="212.5" y="122.2">3V3_SENSE</text>
<text x="250" y="122.2">3V6_SENSE</text>
<text x="45.8" y="129">CTRLMCU_SPI_MOSI</text>
<text x="45.8" y="130.7">CTRLMCU_SPI_#CS</text>
<text x="46.1" y="127.1">CTRLMCU_SPI_MISO</text>
<text x="45.8" y="132.4">CTRLMCU_SPI_SCK</text>
<text x="212.5" y="147.7">5V_SENSE</text>
</g>
<g font-size="1.5" fill="#004080">
<text x="219.9" y="23.7">SDA</text>
<text x="219.9" y="25.4">SCL</text>
<text x="219.9" y="28.8">A0</text>
<text x="219.9" y="30.5">A1</text>
<text x="219.9" y="32.2">A2</text>
<text x="225.8" y="32.2">WP</text>
<text x="219.9" y="45.8">COM1</text>
<text x="219.9" y="47.5">COM2</text>
<text x="232" y="47.5">NO2</text>
<text x="232" y="45.8">NO1</text>
<text x="219.9" y="49.2">COM3</text>
<text x="219.9" y="50.9">COM4</text>
<text x="232" y="49.2">NO3</text>
<text x="232" y="50.9">NO4</text>
<text x="219.9" y="54.3">IN1</text>
<text x="219.9" y="56">IN2</text>
<text x="219.9" y="57.7">IN3</text>
<text x="219.9" y="59.4">IN4</text>
<text x="226.9" y="81.5">VCC</text>
<text x="260.7" y="81.5">V+</text>
<text x="223.3" y="86.7">VSS</text>
<text x="264.1" y="86.7">GND</text>
<text x="75.2" y="132.6">D</text>
<text x="75.2" y="136">S</text>
<text x="82.5" y="132.6">Q</text>
<text x="75.2" y="141.1">C</text>
<text x="79.5" y="139.4">HOLD</text>
<text x="82.2" y="141.1">W</text>
<text x="78.8" y="158.1">VCC</text>
<text x="75.2" y="163.2">VSS</text>
</g>
</svg>
